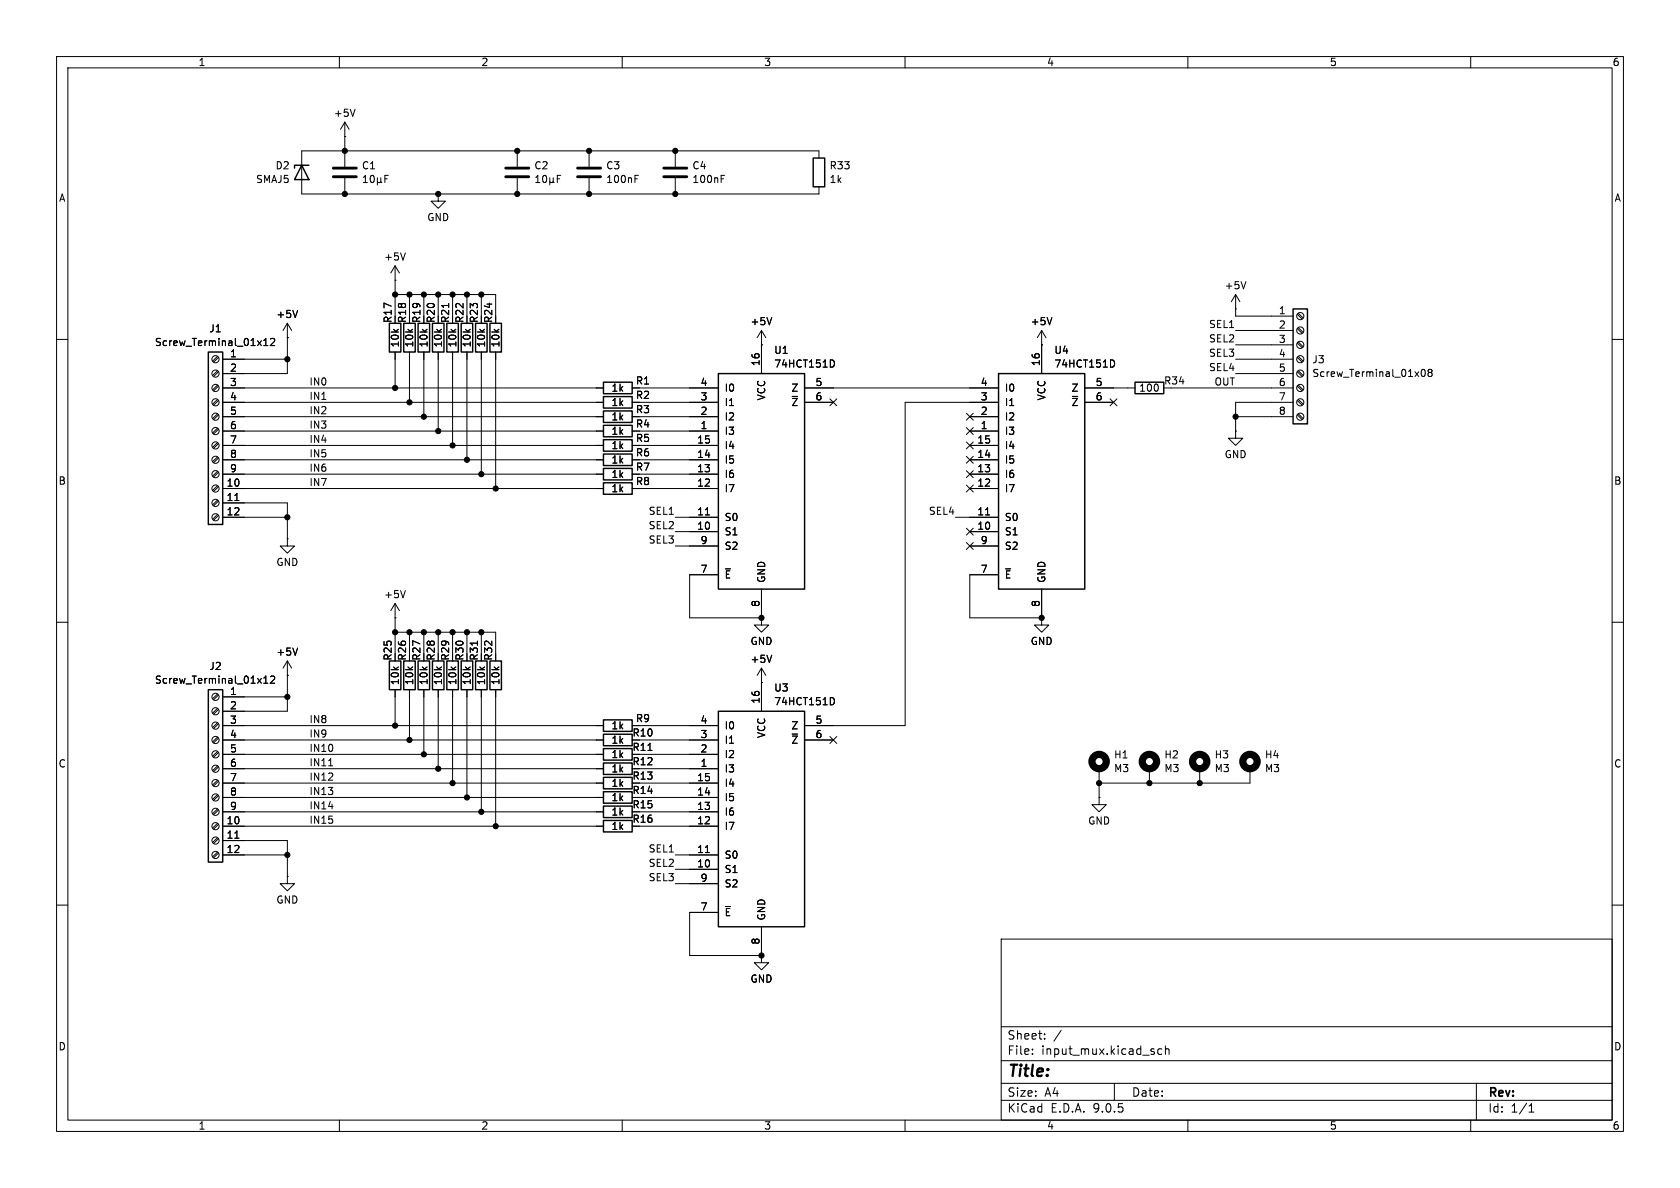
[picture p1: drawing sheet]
<svg xmlns="http://www.w3.org/2000/svg" width="297mm" height="210mm" viewBox="0 0 297 210" stroke-linecap="round" stroke-linejoin="round" font-family="sans-serif">
<g fill="none" stroke="#000" stroke-width=".18">
<path d="M10 10h277v190h-277zM12 12h273v186h-273zM60 10v2M62.8 19.3l-.4 1.3M110 10v2M160 10v2M210 10v2M260 10v2M61 24.1h.1M61 21.6v7.9M61 31.5v2.8M61 21.6l-.8 1.3"/>
<path d="M61 21.6l.7 1.3M64.2 32.3h.8M64.2 31.4l.4-.4v1.3M65.6 31.1l.1-.1a.68 .68 0 0 1 .5 .6 .68 .68 0 0 1-.5 .7 .84 .84 0 0 1-.1-1.2zM66.7 32.1l.2 .2h.2l.2-.2M66.7 31.4v1.3M67.3 32.1l.2 .2M67.3 31.4v.7M68 31.6h.5M68.6 31h-.6v1.3M77.5 34.3v1.3h1.2l-1.2 1.2-1.3-1.2h1.3M77.5 34.3h.1"/>
<path d="M91.4 26.7v2.8M91.4 31.5v2.8M94.7 32.3h.7M94.7 31.4l.4-.4v1.3M96.1 31.1l.1-.1a.68 .68 0 0 1 .5 .6 .68 .68 0 0 1-.5 .7 .84 .84 0 0 1-.1-1.2zM97.2 32.1l.2 .2h.2l.2-.2M97.2 31.4v1.3M97.8 32.1l.2 .2M97.8 31.4v.7M98.5 31.6h.4M99.1 31h-.6v1.3M104.1 26.7v2.8"/>
<path d="M104.1 31.5v2.8M112.3 31h.6M112.3 31.6h.4M119.4 26.7v2.8M119.4 31.5v2.8M127.5 31h.6M127.5 31.6h.4M144.8 27.9v-1.2h-91.5v7.6h91.5v-1.3M47.8 59.9l.5-.1 .3 .4-.8 .9h.8M50.8 59.7h.1M50.8 57.2l-.8 1.2M50.8 57.2l.8 1.2"/>
<path d="M50.8 57.2v8.8h-11.4M52.6 54.9l-.4 1.2M69.8 49.5h.1M69.8 52.1h17.8v3.8M69.8 47v8.9M69.8 47l-.7 1.3M69.8 47l.8 1.3M71.7 44.7l-.5 1.3M72.4 52.1v3.8M74.9 52.1v3.8M77.5 52.1v3.8M79.3 53.6v.8"/>
<path d="M80 52.1v3.8M82.5 52.1v3.8M85.1 52.1v3.8M134.6 58.4l-.7 1.3M134.6 58.4l.8 1.3M134.6 58.4v7.6M136.4 56.1l-.4 1.3M184.1 58.4v7.6M184.1 58.4l-.7 1.3M184.1 58.4l.8 1.3M186 56.1l-.5 1.3M218.4 54.6h.1"/>
<path d="M218.4 52.1v3.8h10.2M218.4 58.4h10.2M218.4 52.1l-.7 1.2M218.4 52.1l.8 1.2M220.3 49.8l-.5 1.3M229.3 55.5l.9 .9M229.3 58.1l.9 .8M229.5 55.4l.9 .8M229.5 57.9l.9 .9M10 60h2M38.5 63l-.9 .8M38.5 65.5l-.9 .9"/>
<path d="M38.5 68.1l-.9 .8M38.5 70.6l-.9 .9M38.5 73.2l-.9 .8M38.5 75.7l-.9 .8M38.5 78.2l-.9 .9M38.6 63.2l-.8 .8M38.6 65.7l-.8 .8M38.6 68.2l-.8 .9M38.6 70.8l-.8 .8M38.6 73.3l-.8 .9M38.6 75.9l-.8 .8M38.6 78.4l-.8 .8"/>
<path d="M39.4 71.1h67.3M39.4 68.6h67.3M39.4 73.7h67.3M39.4 78.7h67.3M39.4 76.2h67.3M39.4 63.5h11.4M46.6 60.2l.4-.4v1.3M46.6 61.1h.8M69.8 62.2v6.4M72.4 62.2v8.9M74.9 62.2v11.5M77.5 62.2v14"/>
<path d="M80 62.2v16.5M82.5 62.2v19.1M85.1 62.2v21.6M87.6 62.2v24.2M111.8 71.1h15.2M111.8 68.6h15.2M111.8 73.7h15.2M111.8 78.7h15.2M111.8 76.2h15.2M134.6 61h.1M140 70.1h1M142.2 71.1h5.1"/>
<path d="M142.2 68.6h34.3M146.7 70.5l1.2 1.2M147.1 63.6a.68 .68 0 0 1 .4 .7 .68 .68 0 0 1-.4 .6M147.9 70.5l-1.2 1.2M170.8 75.6l1.3 1.2M170.8 78.1l1.3 1.2M170.8 73.1l1.3 1.2M171.4 73.7h5.1M171.4 78.7h5.1M171.4 76.2h5.1M172.1 75.6l-1.3 1.2M172.1 78.1l-1.3 1.2"/>
<path d="M172.1 73.1l-1.3 1.2M176.5 71.1h-16.5v57.2h-17.8M184.1 61h.1M189.6 70.1h.9M191.8 71.1h5M191.8 68.6h8.9M196.2 70.5l1.3 1.2M196.6 63.6a.68 .68 0 0 1 .5 .7 .68 .68 0 0 1-.5 .6M197.5 70.5l-1.3 1.2M207 68.6h21.6M218.4 76.2v1.3h1.3l-1.3 1.2-1.2-1.2h1.2M218.4 76.2h.1"/>
<path d="M218.4 73.7h10.2M218.4 63.5h10.2M218.4 66h10.2M218.4 61h10.2M228.6 71.1h-10.2v5.1M229.3 60.6l.9 .9M229.3 63.2l.9 .8M229.3 65.7l.9 .8M229.3 68.2l.9 .9M229.3 70.8l.9 .8M229.3 73.3l.9 .9M229.5 60.5l.9 .8"/>
<path d="M229.5 63l.9 .8M229.5 65.5l.9 .9M229.5 68.1l.9 .8M229.5 70.6l.9 .9M229.5 73.2l.9 .8M251.4 65.4l.1-.1a.68 .68 0 0 1 .5 .6 .68 .68 0 0 1-.5 .7l-.1-.2-.2-.3zM252.7 65.8l-.2-.2 .2-.3h.2l.3 .2-.3 .3M252.7 65.8l-.2 .3v.3l.2 .2 .4-.1 .1-.2v-.2l-.3-.3M252.7 65.8h.2M285 60h2M38.5 80.8l-.9 .8M38.5 83.3l-.9 .9"/>
<path d="M38.5 85.9l-.9 .8M38.5 88.4l-.9 .8M38.5 90.9l-.9 .9M38.6 80.9l-.8 .9M38.6 83.5l-.8 .8M38.6 86l-.8 .9M38.6 88.6l-.8 .8M38.6 91.1l-.8 .8M39.4 81.3h67.3M39.4 83.8h67.3M39.4 86.4h67.3M39.4 91.4h11.4"/>
<path d="M39.4 88.9h11.4v6.4M41.5 88.5h.7M50.8 95.3v1.2h1.3l-1.3 1.3-1.3-1.3h1.3M50.8 95.3h.1M111.8 81.3h15.2M111.8 83.8h15.2M111.8 86.4h15.2M119.4 91.4h7.6M119.4 94h7.6M119.4 96.5h7.6M124.7 91h.7M168.9 91.4h7.6"/>
<path d="M170.8 85.8l1.3 1.2M170.8 95.9l1.3 1.2M170.8 93.4l1.3 1.2M170.8 80.7l1.3 1.2M170.8 83.2l1.3 1.2M171.4 81.3h5.1M171.4 83.8h5.1M171.4 86.4h5.1M171.4 94h5.1M171.4 96.5h5.1M172.1 85.8l-1.3 1.2M172.1 95.9l-1.3 1.2"/>
<path d="M172.1 93.4l-1.3 1.2M172.1 80.7l-1.3 1.2M172.1 83.2l-1.3 1.2M174.2 91h.8M10 110h2M46.6 119.9l.4-.4v1.3M47.8 119.6l.5-.1 .3 .4-.8 .9h.8M50.8 119.4h.1M50.8 116.8v8.9h-11.4M50.8 116.8l-.8 1.3M50.8 116.8l.8 1.3M52.6 114.6l-.4 1.2"/>
<path d="M69.8 109.2h.1M69.8 111.8h17.8v3.8M69.8 106.7v8.9M69.8 106.7l-.7 1.3M69.8 106.7l.8 1.3M71.7 104.4l-.5 1.3M72.4 111.8v3.8M74.9 111.8v3.8M77.5 111.8v3.8M80 111.8v3.8M82.5 111.8v3.8M84.4 113.3v.8"/>
<path d="M85.1 111.8v3.8M127 101.6h-5.1v7.6h12.7M128.2 100.6h.9M134.6 109.2v1.3h1.3l-1.3 1.3-1.3-1.3h1.3M134.6 109.2h.1M134.6 104.1v5.1M134.6 118.1v7.6M134.6 118.1l-.7 1.3M134.6 118.1l.8 1.3M136.4 115.8l-.4 1.3M176.5 101.6h-5.1v7.6h12.7M177.8 100.6h.9"/>
<path d="M184.1 109.2v1.3h1.3l-1.3 1.3-1.2-1.3h1.2M184.1 109.2h.1M184.1 104.1v5.1M285 110h2M38.5 122.7l-.9 .8M38.5 125.2l-.9 .9M38.5 127.8l-.9 .8M38.5 130.3l-.9 .8M38.5 132.8l-.9 .9M38.5 135.4l-.9 .8M38.5 137.9l-.9 .9M38.6 122.9l-.8 .8"/>
<path d="M38.6 125.4l-.8 .8M38.6 127.9l-.8 .9M38.6 130.5l-.8 .8M38.6 133l-.8 .9M38.6 135.6l-.8 .8M38.6 138.1l-.8 .8M39.4 123.2h11.4M39.4 128.3h67.3M39.4 130.8h67.3M39.4 133.4h67.3M39.4 135.9h67.3M39.4 138.4h67.3"/>
<path d="M46.6 120.8h.8M58.1 135.4h.7M69.8 121.9v6.4M72.4 121.9v8.9M74.9 121.9v11.5M77.5 121.9v14M80 121.9v16.5M82.5 121.9v19.1M85.1 121.9v21.6M87.6 121.9v24.2M111.8 128.3h15.2M113 130.8h14"/>
<path d="M113 133.4h14M113 135.9h14M113 138.4h14M114.5 132.7h.8M134.6 120.7h.1M140 129.8h1M142.2 130.8h5.1M146.7 130.2l1.2 1.2M147.1 123.3a.68 .68 0 0 1 .4 .7 .68 .68 0 0 1-.4 .6M147.9 130.2l-1.2 1.2M194.3 135.9v5.1M203.2 135.9v2.5"/>
<path d="M212.1 135.9v2.5M221 135.9v2.5h-26.7M38.5 140.5l-.9 .8M38.5 143l-.9 .8M38.5 145.5l-.9 .9M38.5 148.1l-.9 .8M38.5 150.6l-.9 .9M38.6 140.6l-.8 .9M38.6 143.2l-.8 .8M38.6 145.7l-.8 .9M38.6 148.3l-.8 .8M38.6 150.8l-.8 .8"/>
<path d="M39.4 148.6h11.4v6.3M39.4 141h67.3M39.4 143.5h67.3M39.4 146.1h67.3M39.4 151.1h11.4M41.5 148.2h.7M50.8 154.9v1.3h1.3l-1.3 1.3-1.3-1.3h1.3M50.8 154.9h.1M113 141h14M113 143.5h14M113 146.1h14M119.4 151.1h7.6"/>
<path d="M119.4 153.7h7.6M119.4 156.2h7.6M124.7 150.7h.7M194.3 141v1.2h1.3l-1.3 1.3-1.3-1.3h1.3M194.3 141h.1M10 160h2M127 161.3h-5.1v7.6h12.7M128.2 160.2h.9M134.6 168.9v1.3h1.3l-1.3 1.3-1.3-1.3h1.3M134.6 168.9h.1M134.6 163.8v5.1M177 166h108v32h-108z"/>
<path d="M285 160h2M60 198v2M110 198v2M160 198v2M177 194.5h108M177 191.5h108M177 187.5h108M177 181.5h108M182.5 186.3v.1M182.5 185.5v.1M184.7 183.6v.1M184.7 182.8v.1"/>
<path d="M187.6 182.1l-1.3 2M197 191.5v3M205.4 185.5l-.4-.1-.3 .3v.4l.1 .2h.6M206 185.5l.2-.1 .4 .1 .1 .9M206 184.9v1.5M210 198v2M260 198v2M261 191.5v6.5M270.3 196.6h.9M270.3 195.5l.4-.4v1.5"/>
<circle cx="229.9" cy="55.9" r=".63"/>
<circle cx="229.9" cy="58.4" r=".63"/>
<circle cx="38.1" cy="73.7" r=".63"/>
<circle cx="38.1" cy="71.1" r=".63"/>
<circle cx="38.1" cy="63.5" r=".63"/>
<circle cx="38.1" cy="68.6" r=".63"/>
<circle cx="38.1" cy="66" r=".63"/>
<circle cx="38.1" cy="78.7" r=".63"/>
<circle cx="38.1" cy="76.2" r=".63"/>
<circle cx="229.9" cy="73.7" r=".63"/>
<circle cx="229.9" cy="71.1" r=".63"/>
<circle cx="229.9" cy="61" r=".63"/>
<circle cx="229.9" cy="68.6" r=".63"/>
<circle cx="229.9" cy="63.5" r=".63"/>
<circle cx="229.9" cy="66" r=".63"/>
<circle cx="38.1" cy="81.3" r=".63"/>
<circle cx="38.1" cy="88.9" r=".63"/>
<circle cx="38.1" cy="91.4" r=".63"/>
<circle cx="38.1" cy="83.8" r=".63"/>
<circle cx="38.1" cy="86.4" r=".63"/>
<circle cx="38.1" cy="123.2" r=".63"/>
<circle cx="38.1" cy="125.7" r=".63"/>
<circle cx="38.1" cy="133.3" r=".63"/>
<circle cx="38.1" cy="128.3" r=".63"/>
<circle cx="38.1" cy="130.8" r=".63"/>
<circle cx="38.1" cy="138.4" r=".63"/>
<circle cx="38.1" cy="135.9" r=".63"/>
<circle cx="38.1" cy="141" r=".63"/>
<circle cx="38.1" cy="143.5" r=".63"/>
<circle cx="38.1" cy="151.1" r=".63"/>
<circle cx="38.1" cy="146" r=".63"/>
<circle cx="38.1" cy="148.6" r=".63"/>
</g>
<g fill="none" stroke="#000" stroke-width=".25">
<path d="M53.3 29.2l1.3 2.6h-2.5zM54.6 29.2h-2.5v.5M143.8 27.9h2v5.1h-2zM68.8 57.2h2.1v5h-2.1zM71.4 57.2h2v5h-2zM73.9 57.2h2v5h-2zM76.5 57.2h2v5h-2zM79 57.2h2v5h-2zM81.5 57.2h2.1v5h-2.1zM84.1 57.2h2v5h-2zM86.6 57.2h2v5h-2zM228.6 54.6h2.5v20.3h-2.5z"/>
<path d="M36.8 62.2h2.6v30.5h-2.6zM106.7 70.1h5.1v2h-5.1zM106.7 67.6h5.1v2h-5.1zM106.7 72.6h5.1v2.1h-5.1zM106.7 77.7h5.1v2.1h-5.1zM106.7 75.2h5.1v2h-5.1zM127 66h15.2v38.1h-15.2zM176.5 66h15.3v38.1h-15.3zM200.7 67.6h5v2h-5zM106.7 80.3h5.1v2h-5.1zM106.7 82.8h5.1v2h-5.1zM106.7 85.3h5.1v2.1h-5.1z"/>
<path d="M68.8 116.8h2.1v5.1h-2.1zM71.4 116.8h2v5.1h-2zM73.9 116.8h2v5.1h-2zM76.5 116.8h2v5.1h-2zM79 116.8h2v5.1h-2zM81.5 116.8h2.1v5.1h-2.1zM84.1 116.8h2v5.1h-2zM86.6 116.8h2v5.1h-2zM36.8 121.9h2.6v30.5h-2.6zM106.7 140h5.1v2h-5.1zM106.7 137.4h5.1v2h-5.1zM106.7 132.3h5.1v2.1h-5.1z"/>
<path d="M106.7 134.9h5.1v2h-5.1zM106.7 129.8h5.1v2h-5.1zM106.7 127.3h5.1v2h-5.1zM127 125.7h15.2v38.1h-15.2zM106.7 145h5.1v2.1h-5.1zM106.7 142.5h5.1v2h-5.1z"/>
</g>
<g fill="none" stroke="#000" stroke-width="1.3">
<circle cx="194.3" cy="134.6" r="1.27"/>
<circle cx="203.2" cy="134.6" r="1.27"/>
<circle cx="212.1" cy="134.6" r="1.27"/>
<circle cx="221" cy="134.6" r="1.27"/>
</g>
<path d="M58.9 29.7h4.1M58.9 31.2h4.1M89.4 29.7h4.1M89.4 31.2h4.1M102.1 29.7h4.1M102.1 31.2h4.1M117.3 29.7h4.1M117.3 31.2h4.1" fill="none" stroke="#000" stroke-width=".51"/>
<g fill="#000" stroke="#000" stroke-width=".18">
<circle cx="61" cy="34.3" r=".46"/>
<circle cx="61" cy="26.7" r=".46"/>
<circle cx="77.5" cy="34.3" r=".46"/>
<circle cx="91.4" cy="34.3" r=".46"/>
<circle cx="91.4" cy="26.7" r=".46"/>
<circle cx="104.1" cy="26.7" r=".46"/>
<circle cx="104.1" cy="34.3" r=".46"/>
<circle cx="119.4" cy="34.3" r=".46"/>
<circle cx="119.4" cy="26.7" r=".46"/>
<circle cx="69.8" cy="52.1" r=".46"/>
<circle cx="72.4" cy="52.1" r=".46"/>
<circle cx="74.9" cy="52.1" r=".46"/>
<circle cx="77.5" cy="52.1" r=".46"/>
<circle cx="80" cy="52.1" r=".46"/>
<circle cx="82.5" cy="52.1" r=".46"/>
<circle cx="85.1" cy="52.1" r=".46"/>
<circle cx="50.8" cy="63.5" r=".46"/>
<circle cx="69.8" cy="68.6" r=".46"/>
<circle cx="72.4" cy="71.1" r=".46"/>
<circle cx="74.9" cy="73.7" r=".46"/>
<circle cx="77.5" cy="76.2" r=".46"/>
<circle cx="80" cy="78.7" r=".46"/>
<circle cx="218.4" cy="73.7" r=".46"/>
<circle cx="50.8" cy="91.4" r=".46"/>
<circle cx="82.5" cy="81.3" r=".46"/>
<circle cx="85.1" cy="83.8" r=".46"/>
<circle cx="87.6" cy="86.4" r=".46"/>
<circle cx="69.8" cy="111.8" r=".46"/>
<circle cx="72.4" cy="111.8" r=".46"/>
<circle cx="74.9" cy="111.8" r=".46"/>
<circle cx="77.5" cy="111.8" r=".46"/>
<circle cx="80" cy="111.8" r=".46"/>
<circle cx="82.5" cy="111.8" r=".46"/>
<circle cx="85.1" cy="111.8" r=".46"/>
<circle cx="134.6" cy="109.2" r=".46"/>
<circle cx="184.1" cy="109.2" r=".46"/>
<circle cx="50.8" cy="123.2" r=".46"/>
<circle cx="69.8" cy="128.3" r=".46"/>
<circle cx="72.4" cy="130.8" r=".46"/>
<circle cx="74.9" cy="133.4" r=".46"/>
<circle cx="77.5" cy="135.9" r=".46"/>
<circle cx="80" cy="138.4" r=".46"/>
<circle cx="194.3" cy="138.4" r=".46"/>
<circle cx="203.2" cy="138.4" r=".46"/>
<circle cx="212.1" cy="138.4" r=".46"/>
<circle cx="50.8" cy="151.1" r=".46"/>
<circle cx="82.5" cy="141" r=".46"/>
<circle cx="85.1" cy="143.5" r=".46"/>
<circle cx="87.6" cy="146.1" r=".46"/>
<circle cx="134.6" cy="168.9" r=".46"/>
</g>
<text font-size="2.8" x="178" y="190.9">Title:</text>
<g font-size="2.1">
<text x="178" y="184">Sheet:</text>
<text x="178" y="186.7">File:</text>
<text x="184.1" y="186.7">input_mux.kicad_sch</text>
<text x="178" y="196.9">KiCad</text>
<text x="178" y="194.1">Size:</text>
<text x="184.7" y="194.1">A4</text>
<text x="185.7" y="196.9">E.D.A.</text>
<text x="193.3" y="196.9">9.0.5</text>
<text x="200" y="194.1">Date:</text>
<text x="263" y="194.3">Rev:</text>
<text x="263" y="196.9">Id:</text>
<text x="267.1" y="196.9">1/1</text>
</g>
<g font-size="1.8">
<text x="35" y="11.9">1</text>
<text x="85" y="11.9">2</text>
<text x="135" y="11.9">3</text>
<text x="185" y="11.9">4</text>
<text x="235" y="11.9">5</text>
<text x="285" y="11.9">6</text>
<text x="58.9" y="20.9">+5V</text>
<text x="10.3" y="35.9">A</text>
<text x="45.2" y="32.6">SMAJ5</text>
<text x="48.6" y="30.1">D2</text>
<text x="63.9" y="30.1">C1</text>
<text x="94.4" y="30.1">C2</text>
<text x="107.1" y="30.1">C3</text>
<text x="107.1" y="32.6">100nF</text>
<text x="122.3" y="30.1">C4</text>
<text x="122.3" y="32.6">100nF</text>
<text x="146.6" y="30.1">R33</text>
<text x="146.6" y="32.6">1k</text>
<text x="285.3" y="35.9">A</text>
<text x="75.4" y="39.3">GND</text>
<text x="67.8" y="46.3">+5V</text>
<text x="216.4" y="51.3">+5V</text>
<text x="36.9" y="58.9">J1</text>
<text x="48.8" y="56.4">+5V</text>
<text x="69.4" y="57.2" transform="rotate(-90 69.4 57.2)">R17</text>
<text x="72" y="57.2" transform="rotate(-90 72 57.2)">R18</text>
<text x="74.5" y="57.2" transform="rotate(-90 74.5 57.2)">R19</text>
<text x="77.1" y="57.2" transform="rotate(-90 77.1 57.2)">R20</text>
<text x="79.6" y="57.2" transform="rotate(-90 79.6 57.2)">R21</text>
<text x="82.1" y="57.2" transform="rotate(-90 82.1 57.2)">R22</text>
<text x="84.7" y="57.2" transform="rotate(-90 84.7 57.2)">R23</text>
<text x="87.2" y="57.2" transform="rotate(-90 87.2 57.2)">R24</text>
<text x="132.6" y="57.7">+5V</text>
<text x="182.1" y="57.7">+5V</text>
<text x="213.6" y="58.1">SEL1</text>
<text x="226" y="55.6">1</text>
<text x="226" y="58.2">2</text>
<text x="27.3" y="61.4">Screw_Terminal_01x12</text>
<text x="40.6" y="63.2">1</text>
<text x="40.6" y="65.8">2</text>
<text x="70.7" y="61.5" transform="rotate(-90 70.7 61.5)">10k</text>
<text x="73.3" y="61.5" transform="rotate(-90 73.3 61.5)">10k</text>
<text x="75.8" y="61.5" transform="rotate(-90 75.8 61.5)">10k</text>
<text x="78.3" y="61.5" transform="rotate(-90 78.3 61.5)">10k</text>
<text x="80.9" y="61.5" transform="rotate(-90 80.9 61.5)">10k</text>
<text x="83.4" y="61.5" transform="rotate(-90 83.4 61.5)">10k</text>
<text x="86" y="61.5" transform="rotate(-90 86 61.5)">10k</text>
<text x="88.5" y="61.5" transform="rotate(-90 88.5 61.5)">10k</text>
<text x="134.4" y="64.8" transform="rotate(-90 134.4 64.8)">16</text>
<text x="136.8" y="62.8">U1</text>
<text x="136.8" y="65.2">74HCT151D</text>
<text x="183.9" y="64.8" transform="rotate(-90 183.9 64.8)">16</text>
<text x="186.3" y="62.8">U4</text>
<text x="186.3" y="65.2">74HCT151D</text>
<text x="213.6" y="65.7">SEL4</text>
<text x="213.6" y="60.6">SEL2</text>
<text x="213.6" y="63.2">SEL3</text>
<text x="226" y="60.7">3</text>
<text x="226" y="63.2">4</text>
<text x="226" y="65.8">5</text>
<text x="231.9" y="64.4">J3</text>
<text x="40.6" y="68.3">3</text>
<text x="40.6" y="70.9">4</text>
<text x="54.6" y="70.8">IN1</text>
<text x="54.6" y="68.2">IN0</text>
<text x="108" y="72">1k</text>
<text x="108" y="69.4">1k</text>
<text x="112.3" y="70.7">R2</text>
<text x="112.3" y="68.2">R1</text>
<text x="123.8" y="68.3">4</text>
<text x="123.8" y="70.9">3</text>
<text x="128" y="69.4">I0</text>
<text x="128" y="72">I1</text>
<text x="135.5" y="70.9" transform="rotate(-90 135.5 70.9)">VCC</text>
<text x="139.8" y="69.4">Z</text>
<text x="139.8" y="72">~{Z}</text>
<text x="144.1" y="68.3">5</text>
<text x="144.1" y="70.9">6</text>
<text x="173.3" y="68.3">4</text>
<text x="173.3" y="70.9">3</text>
<text x="177.5" y="69.4">I0</text>
<text x="177.5" y="72">I1</text>
<text x="185" y="70.9" transform="rotate(-90 185 70.9)">VCC</text>
<text x="189.3" y="69.4">Z</text>
<text x="189.3" y="72">~{Z}</text>
<text x="193.6" y="68.3">5</text>
<text x="193.6" y="70.9">6</text>
<text x="201.3" y="69.4">100</text>
<text x="205.7" y="68.2">R34</text>
<text x="214.6" y="68.2">OUT</text>
<text x="226" y="68.3">6</text>
<text x="226" y="70.9">7</text>
<text x="231.9" y="66.8">Screw_Terminal_01x08</text>
<text x="40.6" y="73.4">5</text>
<text x="40.6" y="75.9">6</text>
<text x="54.6" y="73.3">IN2</text>
<text x="54.6" y="75.9">IN3</text>
<text x="108" y="74.5">1k</text>
<text x="108" y="77.1">1k</text>
<text x="112.3" y="73.3">R3</text>
<text x="112.3" y="75.8">R4</text>
<text x="123.8" y="73.4">2</text>
<text x="123.8" y="75.9">1</text>
<text x="128" y="74.5">I2</text>
<text x="128" y="77.1">I3</text>
<text x="173.3" y="73.4">2</text>
<text x="173.3" y="75.9">1</text>
<text x="177.5" y="74.5">I2</text>
<text x="177.5" y="77.1">I3</text>
<text x="226" y="73.4">8</text>
<text x="40.6" y="78.5">7</text>
<text x="40.6" y="81">8</text>
<text x="40.6" y="83.6">9</text>
<text x="54.6" y="80.9">IN5</text>
<text x="54.6" y="78.4">IN4</text>
<text x="54.6" y="83.5">IN6</text>
<text x="108" y="79.6">1k</text>
<text x="108" y="82.1">1k</text>
<text x="112.3" y="78.3">R5</text>
<text x="112.3" y="80.9">R6</text>
<text x="112.3" y="83.4">R7</text>
<text x="123.1" y="78.5">15</text>
<text x="123.1" y="81">14</text>
<text x="123.1" y="83.6">13</text>
<text x="128" y="79.6">I4</text>
<text x="128" y="82.1">I5</text>
<text x="172.7" y="78.5">15</text>
<text x="172.7" y="81">14</text>
<text x="172.7" y="83.6">13</text>
<text x="177.5" y="79.6">I4</text>
<text x="177.5" y="82.1">I5</text>
<text x="216.4" y="81.2">GND</text>
<text x="10.3" y="85.9">B</text>
<text x="40" y="86.1">10</text>
<text x="40" y="88.6">11</text>
<text x="54.6" y="86">IN7</text>
<text x="108" y="84.7">1k</text>
<text x="108" y="87.2">1k</text>
<text x="112.3" y="86">R8</text>
<text x="123.1" y="86.1">12</text>
<text x="128" y="84.7">I6</text>
<text x="128" y="87.2">I7</text>
<text x="172.7" y="86.1">12</text>
<text x="177.5" y="84.7">I6</text>
<text x="177.5" y="87.2">I7</text>
<text x="285.3" y="85.9">B</text>
<text x="40" y="91.2">12</text>
<text x="114.6" y="91.1">SEL1</text>
<text x="114.6" y="93.6">SEL2</text>
<text x="123.1" y="91.2">11</text>
<text x="123.1" y="93.7">10</text>
<text x="128" y="92.3">S0</text>
<text x="128" y="94.8">S1</text>
<text x="164.1" y="91.1">SEL4</text>
<text x="172.7" y="91.2">11</text>
<text x="172.7" y="93.7">10</text>
<text x="177.5" y="92.3">S0</text>
<text x="177.5" y="94.8">S1</text>
<text x="48.8" y="100.2">GND</text>
<text x="114.6" y="96.2">SEL3</text>
<text x="123.8" y="96.3">9</text>
<text x="123.8" y="101.3">7</text>
<text x="128" y="97.4">S2</text>
<text x="173.3" y="96.3">9</text>
<text x="173.3" y="101.3">7</text>
<text x="177.5" y="97.4">S2</text>
<text x="67.8" y="106">+5V</text>
<text x="128" y="102.5">~{E}</text>
<text x="134.4" y="107.4" transform="rotate(-90 134.4 107.4)">8</text>
<text x="135.5" y="103.1" transform="rotate(-90 135.5 103.1)">GND</text>
<text x="177.5" y="102.5">~{E}</text>
<text x="183.9" y="107.4" transform="rotate(-90 183.9 107.4)">8</text>
<text x="185" y="103.1" transform="rotate(-90 185 103.1)">GND</text>
<text x="36.9" y="118.6">J2</text>
<text x="48.8" y="116.1">+5V</text>
<text x="69.4" y="116.9" transform="rotate(-90 69.4 116.9)">R25</text>
<text x="72" y="116.9" transform="rotate(-90 72 116.9)">R26</text>
<text x="74.5" y="116.9" transform="rotate(-90 74.5 116.9)">R27</text>
<text x="77.1" y="116.9" transform="rotate(-90 77.1 116.9)">R28</text>
<text x="79.6" y="116.9" transform="rotate(-90 79.6 116.9)">R29</text>
<text x="82.1" y="116.9" transform="rotate(-90 82.1 116.9)">R30</text>
<text x="84.7" y="116.9" transform="rotate(-90 84.7 116.9)">R31</text>
<text x="87.2" y="116.9" transform="rotate(-90 87.2 116.9)">R32</text>
<text x="132.6" y="114.2">GND</text>
<text x="132.6" y="117.4">+5V</text>
<text x="182.1" y="114.2">GND</text>
<text x="27.3" y="121.1">Screw_Terminal_01x12</text>
<text x="40.6" y="122.9">1</text>
<text x="40.6" y="125.5">2</text>
<text x="70.7" y="121.2" transform="rotate(-90 70.7 121.2)">10k</text>
<text x="73.3" y="121.2" transform="rotate(-90 73.3 121.2)">10k</text>
<text x="75.8" y="121.2" transform="rotate(-90 75.8 121.2)">10k</text>
<text x="78.3" y="121.2" transform="rotate(-90 78.3 121.2)">10k</text>
<text x="80.9" y="121.2" transform="rotate(-90 80.9 121.2)">10k</text>
<text x="83.4" y="121.2" transform="rotate(-90 83.4 121.2)">10k</text>
<text x="86" y="121.2" transform="rotate(-90 86 121.2)">10k</text>
<text x="88.5" y="121.2" transform="rotate(-90 88.5 121.2)">10k</text>
<text x="134.4" y="124.5" transform="rotate(-90 134.4 124.5)">16</text>
<text x="136.8" y="122.4">U3</text>
<text x="136.8" y="124.9">74HCT151D</text>
<text x="40.6" y="128">3</text>
<text x="40.6" y="130.6">4</text>
<text x="54.6" y="130.5">IN9</text>
<text x="54.6" y="127.9">IN8</text>
<text x="108" y="131.7">1k</text>
<text x="108" y="129.1">1k</text>
<text x="111.7" y="130.4">R10</text>
<text x="112.3" y="127.9">R9</text>
<text x="123.8" y="128">4</text>
<text x="123.8" y="130.6">3</text>
<text x="128" y="129.1">I0</text>
<text x="128" y="131.7">I1</text>
<text x="135.5" y="130.6" transform="rotate(-90 135.5 130.6)">VCC</text>
<text x="139.8" y="129.1">Z</text>
<text x="139.8" y="131.7">~{Z}</text>
<text x="144.1" y="128">5</text>
<text x="144.1" y="130.6">6</text>
<text x="10.3" y="135.9">C</text>
<text x="40.6" y="133.1">5</text>
<text x="40.6" y="135.6">6</text>
<text x="54.6" y="135.5">IN11</text>
<text x="54.6" y="133">IN10</text>
<text x="108" y="134.2">1k</text>
<text x="108" y="136.8">1k</text>
<text x="111.7" y="132.9">R11</text>
<text x="111.7" y="135.5">R12</text>
<text x="123.8" y="133.1">2</text>
<text x="123.8" y="135.6">1</text>
<text x="128" y="134.2">I2</text>
<text x="128" y="136.8">I3</text>
<text x="196.9" y="136.7">M3</text>
<text x="196.9" y="134.3">H1</text>
<text x="205.7" y="136.7">M3</text>
<text x="205.7" y="134.3">H2</text>
<text x="214.6" y="136.7">M3</text>
<text x="214.6" y="134.3">H3</text>
<text x="223.5" y="136.7">M3</text>
<text x="223.5" y="134.3">H4</text>
<text x="285.3" y="135.9">C</text>
<text x="40.6" y="138.2">7</text>
<text x="40.6" y="140.7">8</text>
<text x="40.6" y="143.3">9</text>
<text x="54.6" y="143.2">IN14</text>
<text x="54.6" y="140.6">IN13</text>
<text x="54.6" y="138.1">IN12</text>
<text x="108" y="141.8">1k</text>
<text x="108" y="139.3">1k</text>
<text x="111.7" y="143.1">R15</text>
<text x="111.7" y="140.6">R14</text>
<text x="111.7" y="138">R13</text>
<text x="123.1" y="138.2">15</text>
<text x="123.1" y="140.7">14</text>
<text x="123.1" y="143.3">13</text>
<text x="128" y="139.3">I4</text>
<text x="128" y="141.8">I5</text>
<text x="40" y="145.8">10</text>
<text x="40" y="148.3">11</text>
<text x="54.6" y="145.7">IN15</text>
<text x="108" y="146.9">1k</text>
<text x="108" y="144.4">1k</text>
<text x="111.7" y="145.6">R16</text>
<text x="123.1" y="145.8">12</text>
<text x="128" y="144.4">I6</text>
<text x="128" y="146.9">I7</text>
<text x="192.3" y="146">GND</text>
<text x="40" y="150.9">12</text>
<text x="114.6" y="150.8">SEL1</text>
<text x="114.6" y="155.9">SEL3</text>
<text x="114.6" y="153.3">SEL2</text>
<text x="123.1" y="150.9">11</text>
<text x="123.1" y="153.4">10</text>
<text x="123.8" y="156">9</text>
<text x="128" y="152">S0</text>
<text x="128" y="154.5">S1</text>
<text x="48.8" y="159.9">GND</text>
<text x="123.8" y="161">7</text>
<text x="128" y="157.1">S2</text>
<text x="128" y="162.2">~{E}</text>
<text x="134.4" y="167.1" transform="rotate(-90 134.4 167.1)">8</text>
<text x="135.5" y="162.8" transform="rotate(-90 135.5 162.8)">GND</text>
<text x="132.6" y="173.9">GND</text>
<text x="10.3" y="185.9">D</text>
<text x="285.3" y="185.9">D</text>
<text x="35" y="199.9">1</text>
<text x="85" y="199.9">2</text>
<text x="135" y="199.9">3</text>
<text x="185" y="199.9">4</text>
<text x="235" y="199.9">5</text>
<text x="285" y="199.9">6</text>
</g>
</svg>
